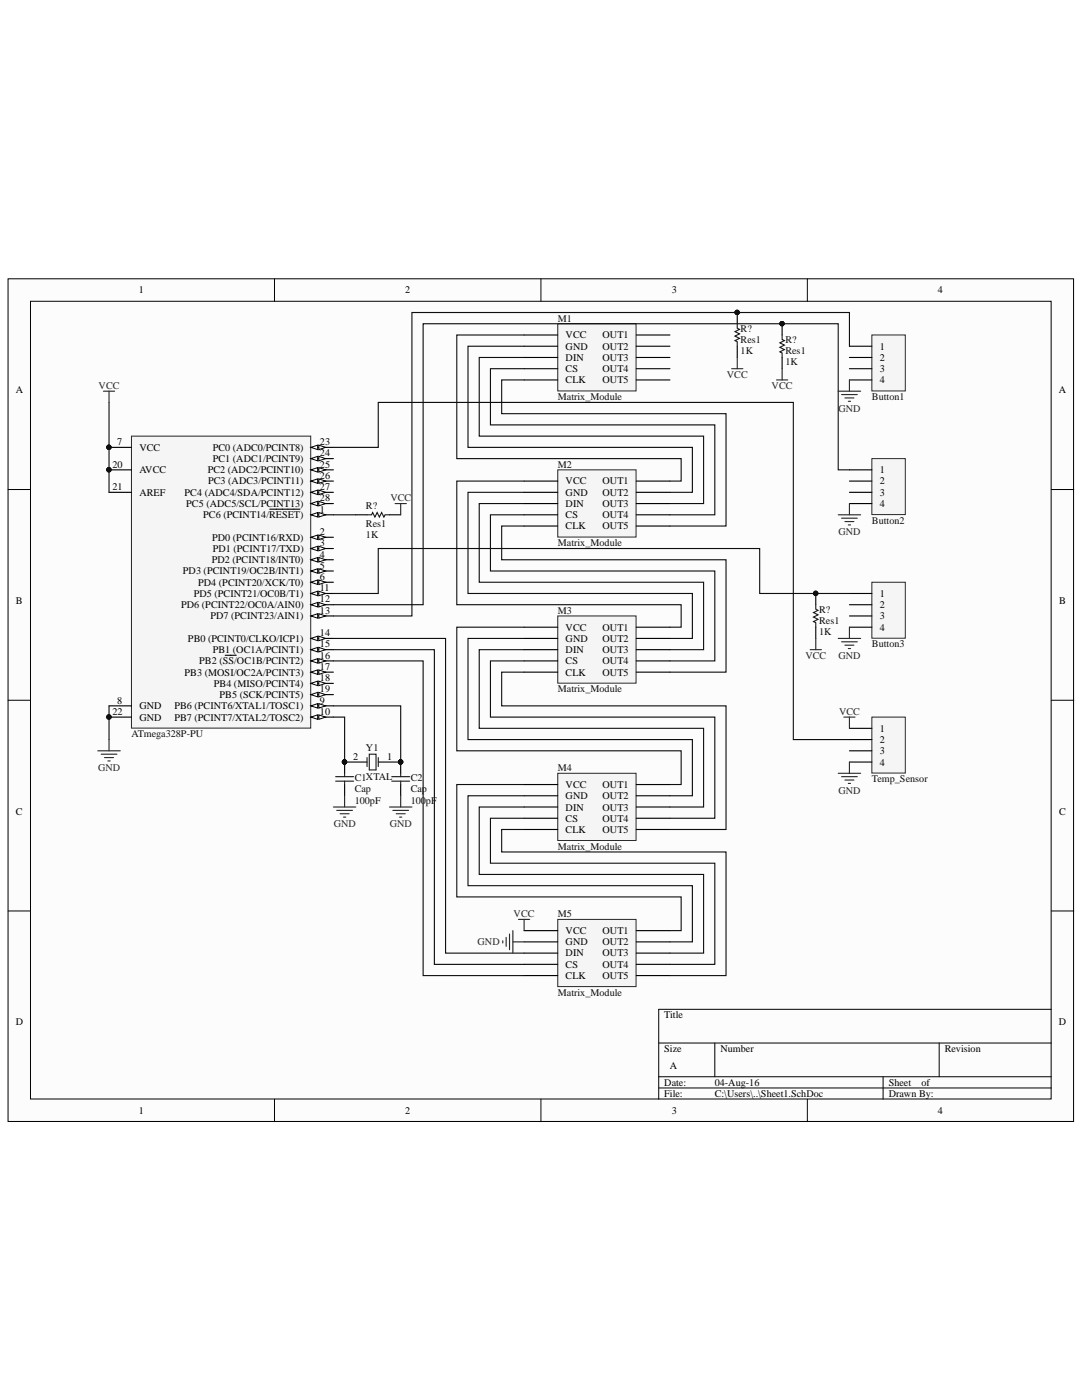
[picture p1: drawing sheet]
<svg xmlns="http://www.w3.org/2000/svg" width="216mm" height="279mm" viewBox="0 0 216 279" stroke-linecap="round" stroke-linejoin="round" font-family="sans-serif">
<g fill="#fcfcfc" stroke="#000" stroke-width=".2">
<path d="M1.6 55.6h212.6v168.2h-212.6z"/>
<path d="M6.1 60.1h203.6v159.2h-203.6z"/>
</g>
<g fill="none" stroke="#000" stroke-width=".2">
<path d="M54.8 55.6v4.5M107.9 55.6v4.5M161.1 55.6v4.5M1.6 97.7h4.5M209.8 97.7h4.5M1.6 139.7h4.5M209.8 139.7h4.5M1.6 181.8h4.5M209.8 181.8h4.5M54.8 219.4v4.5M107.9 219.4v4.5M131.4 208.2h78.4"/>
<path d="M131.4 214.9h78.4M131.4 217.1h78.4M142.6 208.2v6.7M161.1 219.4v4.5M176.2 214.9v4.5M187.4 208.2v6.7M209.8 201.4h-78.4v18"/>
</g>
<path d="M26.2 87h35.8v58.3h-35.8z" fill="#f5f5f5" stroke="#262626" stroke-width=".2"/>
<path d="M62 102.7h4.5" fill="none" stroke="#000" stroke-width=".22"/>
<g fill="#fcfcfc" stroke="#000" stroke-width=".2">
<path d="M62 102.7l1.4-.4v.9z"/>
<path d="M63.6 102.3l1.4 .4-1.4 .5z"/>
</g>
<path d="M53.8 101.6h6.1M62 107.2h4.5" fill="none" stroke="#000" stroke-width=".22"/>
<g fill="#fcfcfc" stroke="#000" stroke-width=".2">
<path d="M62 107.2l1.4-.4v.9z"/>
<path d="M63.6 106.8l1.4 .4-1.4 .5z"/>
</g>
<path d="M62 109.5h4.5" fill="none" stroke="#000" stroke-width=".22"/>
<g fill="#fcfcfc" stroke="#000" stroke-width=".2">
<path d="M62 109.5l1.4-.5v.9z"/>
<path d="M63.6 109l1.4 .5-1.4 .4z"/>
</g>
<path d="M62 111.7h4.5" fill="none" stroke="#000" stroke-width=".22"/>
<g fill="#fcfcfc" stroke="#000" stroke-width=".2">
<path d="M62 111.7l1.4-.4v.9z"/>
<path d="M63.6 111.3l1.4 .4-1.4 .5z"/>
</g>
<path d="M62 114h4.5" fill="none" stroke="#000" stroke-width=".22"/>
<g fill="#fcfcfc" stroke="#000" stroke-width=".2">
<path d="M62 114l1.4-.5v.9z"/>
<path d="M63.6 113.5l1.4 .5-1.4 .4z"/>
</g>
<path d="M62 116.2h4.5" fill="none" stroke="#000" stroke-width=".22"/>
<g fill="#fcfcfc" stroke="#000" stroke-width=".2">
<path d="M62 116.2l1.4-.4v.8z"/>
<path d="M63.6 115.8l1.4 .4-1.4 .4z"/>
</g>
<path d="M21.8 89.3h4.4M21.8 140.9h4.4M62 140.9h4.5" fill="none" stroke="#000" stroke-width=".22"/>
<circle cx="21.7" cy="89.3" r=".43" fill="#0e0e0e" stroke="#0e0e0e" stroke-width=".2"/>
<g fill="#fcfcfc" stroke="#000" stroke-width=".2">
<path d="M62 140.9l1.4-.5v.9z"/>
<path d="M63.6 140.4l1.4 .5-1.4 .4z"/>
</g>
<path d="M62 143.1h4.5" fill="none" stroke="#000" stroke-width=".22"/>
<g fill="#fcfcfc" stroke="#000" stroke-width=".2">
<path d="M62 143.1l1.4-.4v.9z"/>
<path d="M63.6 142.7l1.4 .4-1.4 .5z"/>
</g>
<path d="M62 118.4h4.5" fill="none" stroke="#000" stroke-width=".22"/>
<g fill="#fcfcfc" stroke="#000" stroke-width=".2">
<path d="M62 118.4l1.4-.4v.9z"/>
<path d="M63.6 118l1.4 .4-1.4 .5z"/>
</g>
<path d="M62 120.7h4.5" fill="none" stroke="#000" stroke-width=".22"/>
<g fill="#fcfcfc" stroke="#000" stroke-width=".2">
<path d="M62 120.7l1.4-.5v.9z"/>
<path d="M63.6 120.2l1.4 .5-1.4 .4z"/>
</g>
<path d="M62 122.9h4.5" fill="none" stroke="#000" stroke-width=".22"/>
<g fill="#fcfcfc" stroke="#000" stroke-width=".2">
<path d="M62 122.9l1.4-.4v.9z"/>
<path d="M63.6 122.5l1.4 .4-1.4 .5z"/>
</g>
<path d="M62 127.4h4.5" fill="none" stroke="#000" stroke-width=".22"/>
<g fill="#fcfcfc" stroke="#000" stroke-width=".2">
<path d="M62 127.4l1.4-.4v.9z"/>
<path d="M63.6 127l1.4 .4-1.4 .5z"/>
</g>
<path d="M62 129.7h4.5" fill="none" stroke="#000" stroke-width=".22"/>
<g fill="#fcfcfc" stroke="#000" stroke-width=".2">
<path d="M62 129.7l1.4-.5v.9z"/>
<path d="M63.6 129.2l1.4 .5-1.4 .4z"/>
</g>
<path d="M62 131.9h4.5" fill="none" stroke="#000" stroke-width=".22"/>
<g fill="#fcfcfc" stroke="#000" stroke-width=".2">
<path d="M62 131.9l1.4-.4v.8z"/>
<path d="M63.6 131.5l1.4 .4-1.4 .4z"/>
</g>
<path d="M44.9 130.8h2.2M62 134.1h4.5" fill="none" stroke="#000" stroke-width=".22"/>
<g fill="#fcfcfc" stroke="#000" stroke-width=".2">
<path d="M62 134.1l1.4-.4v.9z"/>
<path d="M63.6 133.7l1.4 .4-1.4 .5z"/>
</g>
<path d="M62 136.4h4.5" fill="none" stroke="#000" stroke-width=".22"/>
<g fill="#fcfcfc" stroke="#000" stroke-width=".2">
<path d="M62 136.4l1.4-.5v.9z"/>
<path d="M63.6 135.9l1.4 .5-1.4 .4z"/>
</g>
<path d="M62 138.6h4.5" fill="none" stroke="#000" stroke-width=".22"/>
<g fill="#fcfcfc" stroke="#000" stroke-width=".2">
<path d="M62 138.6l1.4-.4v.9z"/>
<path d="M63.6 138.2l1.4 .4-1.4 .5z"/>
</g>
<path d="M21.8 93.8h4.4M21.8 98.3h4.4M62 89.3h4.5M21.8 143.1h4.4" fill="none" stroke="#000" stroke-width=".22"/>
<g fill="#0e0e0e" stroke="#0e0e0e" stroke-width=".2">
<circle cx="21.7" cy="93.7" r=".43"/>
<circle cx="21.7" cy="143.1" r=".43"/>
</g>
<g fill="#fcfcfc" stroke="#000" stroke-width=".2">
<path d="M62 89.3l1.4-.5v.9z"/>
<path d="M63.6 88.8l1.4 .5-1.4 .4z"/>
</g>
<path d="M62 91.5h4.5" fill="none" stroke="#000" stroke-width=".22"/>
<g fill="#fcfcfc" stroke="#000" stroke-width=".2">
<path d="M62 91.5l1.4-.4v.9z"/>
<path d="M63.6 91.1l1.4 .4-1.4 .5z"/>
</g>
<path d="M62 93.8h4.5" fill="none" stroke="#000" stroke-width=".22"/>
<g fill="#fcfcfc" stroke="#000" stroke-width=".2">
<path d="M62 93.8l1.4-.5v.9z"/>
<path d="M63.6 93.3l1.4 .5-1.4 .4z"/>
</g>
<path d="M62 96h4.5" fill="none" stroke="#000" stroke-width=".22"/>
<g fill="#fcfcfc" stroke="#000" stroke-width=".2">
<path d="M62 96l1.4-.4v.9z"/>
<path d="M63.6 95.6l1.4 .4-1.4 .5z"/>
</g>
<path d="M62 98.3h4.5" fill="none" stroke="#000" stroke-width=".22"/>
<g fill="#fcfcfc" stroke="#000" stroke-width=".2">
<path d="M62 98.3l1.4-.5v.9z"/>
<path d="M63.6 97.8l1.4 .5-1.4 .4z"/>
</g>
<path d="M62 100.5h4.5" fill="none" stroke="#000" stroke-width=".22"/>
<g fill="#fcfcfc" stroke="#000" stroke-width=".2">
<path d="M62 100.5l1.4-.5v.9z"/>
<path d="M63.6 100l1.4 .5-1.4 .4z"/>
</g>
<g fill="#0e0e0e" stroke="#0e0e0e" stroke-width=".2">
<circle cx="21.7" cy="89.3" r=".43"/>
<circle cx="21.7" cy="93.7" r=".43"/>
<circle cx="21.7" cy="143.1" r=".43"/>
<circle cx="79.9" cy="152.1" r=".43"/>
<circle cx="68.7" cy="152.1" r=".43"/>
</g>
<path d="M21.8 80.3v18M21.8 140.9v6.7M66.5 140.9h13.5v11.2M66.5 143.1h2.3v9" fill="none" stroke="#0e0e0e" stroke-width=".22"/>
<g fill="none" stroke="#262626" stroke-width=".22">
<path d="M20.6 78.1h2.3M21.8 78.1v2.2M19.5 149.8h4.5M20.2 150.5h3.1M20.9 151.2h1.8M21.5 151.9h.5M21.8 147.6v2.2M68.8 158.8v2.3M80 158.8v2.3M66.5 161.1h4.5M67.2 161.7h3.1M67.9 162.4h1.8"/>
<path d="M68.5 163.1h.5M77.7 161.1h4.5M78.4 161.7h3.1M79.1 162.4h1.8M79.7 163.1h.5"/>
</g>
<path d="M68.8 156.6v2.2M73.2 152.1h-4.4v2.2M75.5 152.1h4.5v2.2M80 156.6v2.2" fill="none" stroke="#000" stroke-width=".22"/>
<path d="M67 155h3.6M67 155.9h3.6M68.8 154.3v.7M68.8 155.9v.7M73.2 151.2v1.8M73.7 150.5h1.3v3.2h-1.3zM75.5 151.2v1.8M78.2 155h3.5M78.2 155.9h3.5M80 154.3v.7M80 155.9v.7" fill="none" stroke="#1c1c1c" stroke-width=".22"/>
<path d="M111.3 64.6h15.6v13.4h-15.6z" fill="#f5f5f5" stroke="#262626" stroke-width=".2"/>
<path d="M104.6 66.9h6.7M104.6 69.1h6.7M104.6 71.3h6.7M104.6 73.6h6.7M104.6 75.8h6.7M127 66.9h6.7M127 69.1h6.7M127 71.3h6.7M127 73.6h6.7M127 75.8h6.7" fill="none" stroke="#000" stroke-width=".22"/>
<path d="M111.3 93.8h15.6v13.4h-15.6z" fill="#f5f5f5" stroke="#262626" stroke-width=".2"/>
<path d="M104.6 96h6.7M104.6 98.3h6.7M127 96h6.7M127 98.3h6.7M104.6 100.5h6.7M104.6 102.7h6.7M104.6 105h6.7M127 100.5h6.7M127 102.7h6.7M127 105h6.7" fill="none" stroke="#000" stroke-width=".22"/>
<path d="M111.3 154.3h15.6v13.4h-15.6z" fill="#f5f5f5" stroke="#262626" stroke-width=".2"/>
<path d="M104.6 156.6h6.7M104.6 158.8h6.7M127 156.6h6.7M127 158.8h6.7M104.6 161.1h6.7M104.6 163.3h6.7M104.6 165.5h6.7M127 161.1h6.7M127 163.3h6.7M127 165.5h6.7" fill="none" stroke="#000" stroke-width=".22"/>
<path d="M111.3 183.5h15.6v13.4h-15.6z" fill="#f5f5f5" stroke="#262626" stroke-width=".2"/>
<path d="M104.6 185.7h6.7M104.6 188h6.7M104.6 190.2h6.7M104.6 192.5h6.7M104.6 194.7h6.7M127 185.7h6.7M127 188h6.7M127 190.2h6.7M127 192.5h6.7M127 194.7h6.7" fill="none" stroke="#000" stroke-width=".22"/>
<path d="M111.3 122.9h15.6v13.4h-15.6z" fill="#f5f5f5" stroke="#262626" stroke-width=".2"/>
<path d="M71 102.7h2.2M77.7 102.7h2.3M104.6 125.2h6.7M104.6 127.4h6.7M104.6 129.7h6.7M104.6 131.9h6.7M104.6 134.1h6.7M127 125.2h6.7M127 127.4h6.7M127 129.7h6.7M127 131.9h6.7M127 134.1h6.7" fill="none" stroke="#000" stroke-width=".22"/>
<g fill="none" stroke="#0e0e0e" stroke-width=".22">
<path d="M104.6 66.9h-13.5v24.6h44.8v4.5h-2.2M104.6 69.1h-11.2v20.2h44.8v9h-4.5M104.6 71.3h-9v15.7h44.8v13.5h-6.7M104.6 73.6h-6.7v11.2h44.7v17.9h-8.9M104.6 75.8h-4.5v6.8h44.8v22.4h-11.2M104.6 96h-13.5v24.7h44.8v4.5h-2.2M104.6 98.3h-11.2v20.1h44.8v9h-4.5M66.5 102.7h4.5M104.6 100.5h-9v15.7h44.8v13.5h-6.7M104.6 102.7h-6.7v11.3h44.7v17.9h-8.9M104.6 105h-4.5v6.7h44.8v22.4h-11.2M104.6 125.2h-13.5v24.6h44.8v6.8h-2.2"/>
<path d="M104.6 127.4h-11.2v20.2h44.8v11.2h-4.5M104.6 129.7h-9v15.7h44.8v15.7h-6.7M104.6 131.9h-6.7v11.2h44.7v20.2h-8.9M104.6 134.1h-4.5v6.8h44.8v24.6h-11.2M104.6 158.8h-11.2v18h44.8v11.2h-4.5M104.6 156.6h-13.5v22.4h44.8v6.7h-2.2M104.6 161.1h-9v13.4h44.8v15.7h-6.7M104.6 163.3h-6.7v9h44.7v20.2h-8.9M104.6 165.5h-4.5v4.5h44.8v24.7h-11.2"/>
</g>
<path d="M73.2 102.7h.9l.3-.4 .4 .9 .5-.9 .4 .9 .4-.9 .5 .9 .2-.5h.9" fill="none" stroke="#1c1c1c" stroke-width=".22"/>
<path d="M78.8 100.5h2.3M80 100.5v2.2" fill="none" stroke="#262626" stroke-width=".22"/>
<path d="M174 66.9h6.6v11.1h-6.6z" fill="#f5f5f5" stroke="#262626" stroke-width=".2"/>
<path d="M169.5 69.1h4.5M169.5 71.3h4.5M169.5 73.6h4.5M169.5 75.8h4.5" fill="none" stroke="#000" stroke-width=".22"/>
<path d="M174 91.5h6.6v11.2h-6.6z" fill="#f5f5f5" stroke="#262626" stroke-width=".2"/>
<path d="M169.5 93.8h4.5M169.5 96h4.5M169.5 98.3h4.5M169.5 100.5h4.5" fill="none" stroke="#000" stroke-width=".22"/>
<path d="M174 116.2h6.6v11.2h-6.6z" fill="#f5f5f5" stroke="#262626" stroke-width=".2"/>
<path d="M169.5 118.4h4.5M169.5 120.7h4.5M169.5 122.9h4.5M169.5 125.2h4.5" fill="none" stroke="#000" stroke-width=".22"/>
<path d="M174 143.1h6.6v11.2h-6.6z" fill="#f5f5f5" stroke="#262626" stroke-width=".2"/>
<path d="M147.1 62.4v2.2M147.1 69.1v2.2M156.1 64.6v2.3M156.1 71.3v2.3M162.8 118.4v2.3M162.8 125.2v2.2M169.5 145.4h4.5M169.5 147.6h4.5M169.5 149.8h4.5M169.5 152.1h4.5" fill="none" stroke="#000" stroke-width=".22"/>
<path d="M169.5 69.1v-6.7h-87.3v60.5h-15.7M66.5 89.3h9v-9h82.8v67.3h11.2M169.5 93.8h-2.2v-29.2h-82.9v56.1h-17.9M66.5 118.4h9v-8.9h76.1v8.9h17.9M66.5 127.4h22.4v62.8h15.7M66.5 129.7h20.2v62.8h17.9M66.5 131.9h17.9v62.8h20.2" fill="none" stroke="#0e0e0e" stroke-width=".22"/>
<g fill="#0e0e0e" stroke="#0e0e0e" stroke-width=".2">
<circle cx="147.1" cy="62.3" r=".43"/>
<circle cx="156" cy="64.6" r=".43"/>
<circle cx="162.8" cy="118.4" r=".43"/>
</g>
<path d="M147.1 64.6v.9l.5 .2-.9 .5 .9 .4-.9 .5 .9 .4-.9 .5 .4 .2v.9M156.1 66.9v.9l.4 .2-.9 .4 .9 .5-.9 .4 .9 .5-.9 .4 .5 .2v.9M162.8 120.7v.9l.4 .2-.9 .5 .9 .4-.9 .5 .9 .4-.9 .4 .5 .3v.9" fill="none" stroke="#1c1c1c" stroke-width=".22"/>
<g fill="none" stroke="#262626" stroke-width=".22">
<path d="M146 73.6h2.2M147.1 71.3v2.3M154.9 75.8h2.3M156.1 73.6v2.2M167.3 78.1h4.4M167.9 78.7h3.2M168.6 79.4h1.8M169.5 75.8v2.3M169.3 80.1h.4M167.3 102.7h4.4M167.9 103.4h3.2M168.6 104.1h1.8"/>
<path d="M169.3 104.8h.4M169.5 100.5v2.2M161.7 129.7h2.2M162.8 127.4v2.3M167.3 127.4h4.4M167.9 128.1h3.2M168.6 128.8h1.8M169.3 129.4h.4M169.5 125.2v2.2M167.3 154.3h4.4M167.9 155h3.2M168.4 143.1h2.2"/>
<path d="M168.6 155.7h1.8M169.3 156.3h.4M169.5 143.1v2.3M169.5 152.1v2.2M100.3 187.7v.5M101 187.1v1.8M101.7 186.4v3.1M102.3 185.7v4.5M102.3 188h2.3M103.5 183.5h2.2M104.6 183.5v2.2"/>
</g>
<g font-size="2">
<text x="27.7" y="58.5">1</text>
<text x="80.9" y="58.5">2</text>
<text x="134" y="58.5">3</text>
<text x="187.2" y="58.5">4</text>
<text x="112.9" y="67.5">VCC</text>
<text x="112.9" y="69.8">GND</text>
<text x="120.2" y="67.5">OUT1</text>
<text x="120.2" y="69.8">OUT2</text>
<text x="175.6" y="69.8">1</text>
<text x="112.9" y="72">DIN</text>
<text x="112.9" y="74.3">CS</text>
<text x="112.9" y="76.5">CLK</text>
<text x="120.2" y="72">OUT3</text>
<text x="120.2" y="74.3">OUT4</text>
<text x="120.2" y="76.5">OUT5</text>
<text x="175.6" y="72">2</text>
<text x="175.6" y="74.3">3</text>
<text x="175.6" y="76.5">4</text>
<text x="3.1" y="78.5">A</text>
<text x="211.3" y="78.5">A</text>
<text x="23.4" y="88.9">7</text>
<text x="27.8" y="90">VCC</text>
<text x="42.5" y="90">PC0 (ADC0/PCINT8)</text>
<text x="63.8" y="88.9">23</text>
<text x="22.4" y="93.3">20</text>
<text x="27.8" y="94.4">AVCC</text>
<text x="41.4" y="94.4">PC2 (ADC2/PCINT10)</text>
<text x="42.5" y="92.2">PC1 (ADC1/PCINT9)</text>
<text x="63.8" y="91.1">24</text>
<text x="63.8" y="93.3">25</text>
<text x="63.8" y="95.6">26</text>
<text x="175.6" y="94.4">1</text>
<text x="22.4" y="97.8">21</text>
<text x="27.8" y="98.9">AREF</text>
<text x="36.8" y="98.9">PC4 (ADC4/SDA/PCINT12)</text>
<text x="37.2" y="101.2">PC5 (ADC5/SCL/PCINT13)</text>
<text x="41.5" y="96.7">PC3 (ADC3/PCINT11)</text>
<text x="63.8" y="97.8">27</text>
<text x="63.8" y="100.1">28</text>
<text x="112.9" y="96.7">VCC</text>
<text x="112.9" y="98.9">GND</text>
<text x="112.9" y="101.2">DIN</text>
<text x="120.2" y="96.7">OUT1</text>
<text x="120.2" y="98.9">OUT2</text>
<text x="120.2" y="101.2">OUT3</text>
<text x="175.6" y="96.7">2</text>
<text x="175.6" y="98.9">3</text>
<text x="175.6" y="101.2">4</text>
<text x="40.6" y="103.4">PC6 (PCINT14/RESET)</text>
<text x="42.3" y="107.9">PD0 (PCINT16/RXD)</text>
<text x="63.8" y="102.3">1</text>
<text x="63.8" y="106.8">2</text>
<text x="112.9" y="103.4">CS</text>
<text x="112.9" y="105.7">CLK</text>
<text x="120.2" y="103.4">OUT4</text>
<text x="120.2" y="105.7">OUT5</text>
<text x="42.2" y="112.4">PD2 (PCINT18/INT0)</text>
<text x="42.5" y="110.2">PD1 (PCINT17/TXD)</text>
<text x="63.8" y="109.1">3</text>
<text x="63.8" y="111.3">4</text>
<text x="63.8" y="113.5">5</text>
<text x="36.5" y="114.6">PD3 (PCINT19/OC2B/INT1)</text>
<text x="38.7" y="119.1">PD5 (PCINT21/OC0B/T1)</text>
<text x="39.5" y="116.9">PD4 (PCINT20/XCK/T0)</text>
<text x="63.8" y="115.8">6</text>
<text x="63.8" y="118">11</text>
<text x="175.6" y="119.1">1</text>
<text x="3.2" y="120.5">B</text>
<text x="36.2" y="121.4">PD6 (PCINT22/OC0A/AIN0)</text>
<text x="42" y="123.6">PD7 (PCINT23/AIN1)</text>
<text x="63.8" y="120.2">12</text>
<text x="63.8" y="122.5">13</text>
<text x="112.9" y="125.9">VCC</text>
<text x="120.2" y="125.9">OUT1</text>
<text x="175.6" y="121.4">2</text>
<text x="175.6" y="123.6">3</text>
<text x="175.6" y="125.9">4</text>
<text x="211.4" y="120.5">B</text>
<text x="37.5" y="128.1">PB0 (PCINT0/CLKO/ICP1)</text>
<text x="42.5" y="130.3">PB1 (OC1A/PCINT1)</text>
<text x="63.8" y="127">14</text>
<text x="63.8" y="129.2">15</text>
<text x="63.8" y="131.4">16</text>
<text x="112.9" y="128.1">GND</text>
<text x="112.9" y="130.3">DIN</text>
<text x="120.2" y="128.1">OUT2</text>
<text x="120.2" y="130.3">OUT3</text>
<text x="36.8" y="134.8">PB3 (MOSI/OC2A/PCINT3)</text>
<text x="39.8" y="132.6">PB2 (SS/OC1B/PCINT2)</text>
<text x="42.7" y="137.1">PB4 (MISO/PCINT4)</text>
<text x="63.8" y="133.7">17</text>
<text x="63.8" y="135.9">18</text>
<text x="112.9" y="132.6">CS</text>
<text x="112.9" y="134.8">CLK</text>
<text x="120.2" y="132.6">OUT4</text>
<text x="120.2" y="134.8">OUT5</text>
<text x="22.4" y="142.7">22</text>
<text x="23.4" y="140.4">8</text>
<text x="27.8" y="141.6">GND</text>
<text x="27.8" y="143.8">GND</text>
<text x="34.8" y="141.6">PB6 (PCINT6/XTAL1/TOSC1)</text>
<text x="34.8" y="143.8">PB7 (PCINT7/XTAL2/TOSC2)</text>
<text x="43.8" y="139.3">PB5 (SCK/PCINT5)</text>
<text x="63.8" y="140.4">9</text>
<text x="63.8" y="142.7">10</text>
<text x="63.8" y="138.2">19</text>
<text x="175.6" y="146">1</text>
<text x="175.6" y="148.3">2</text>
<text x="70.4" y="151.6">2</text>
<text x="77.3" y="151.6">1</text>
<text x="175.6" y="150.5">3</text>
<text x="175.6" y="152.8">4</text>
<text x="112.9" y="157.3">VCC</text>
<text x="112.9" y="159.5">GND</text>
<text x="112.9" y="161.8">DIN</text>
<text x="120.2" y="157.3">OUT1</text>
<text x="120.2" y="159.5">OUT2</text>
<text x="120.2" y="161.8">OUT3</text>
<text x="3.2" y="162.6">C</text>
<text x="112.9" y="164">CS</text>
<text x="112.9" y="166.2">CLK</text>
<text x="120.2" y="164">OUT4</text>
<text x="120.2" y="166.2">OUT5</text>
<text x="211.4" y="162.6">C</text>
<text x="112.9" y="186.4">VCC</text>
<text x="112.9" y="188.6">GND</text>
<text x="112.9" y="190.9">DIN</text>
<text x="120.2" y="186.4">OUT1</text>
<text x="120.2" y="188.6">OUT2</text>
<text x="120.2" y="190.9">OUT3</text>
<text x="112.9" y="193.1">CS</text>
<text x="112.9" y="195.4">CLK</text>
<text x="120.2" y="193.1">OUT4</text>
<text x="120.2" y="195.4">OUT5</text>
<text x="132.5" y="203.2">Title</text>
<text x="3.1" y="204.6">D</text>
<text x="132.5" y="210">Size</text>
<text x="143.8" y="210">Number</text>
<text x="188.5" y="210">Revision</text>
<text x="211.3" y="204.6">D</text>
<text x="133.7" y="213.3">A</text>
<text x="132.5" y="216.7">Date:</text>
<text x="132.5" y="218.9">File:</text>
<text x="142.6" y="216.7">04-Aug-16</text>
<text x="142.6" y="218.9">C:\Users\..\Sheet1.SchDoc</text>
<text x="177.3" y="216.7">Sheet</text>
<text x="177.3" y="218.9">Drawn By:</text>
<text x="183.9" y="216.7">of</text>
<text x="27.7" y="222.3">1</text>
<text x="80.9" y="222.3">2</text>
<text x="134" y="222.3">3</text>
<text x="187.2" y="222.3">4</text>
</g>
<g font-size="2" fill="#0e0e0e">
<text x="111.3" y="64.2">M1</text>
<text x="147.8" y="70.7">1K</text>
<text x="147.8" y="66.2">R?</text>
<text x="147.8" y="68.5">Res1</text>
<text x="156.7" y="68.5">R?</text>
<text x="156.7" y="70.7">Res1</text>
<text x="156.7" y="72.9">1K</text>
<text x="111.3" y="79.9">Matrix_Module</text>
<text x="174" y="79.9">Button1</text>
<text x="111.3" y="93.3">M2</text>
<text x="73" y="101.6">R?</text>
<text x="73" y="107.4">1K</text>
<text x="73" y="105.2">Res1</text>
<text x="174" y="104.6">Button2</text>
<text x="111.3" y="109.1">Matrix_Module</text>
<text x="111.3" y="122.5">M3</text>
<text x="163.4" y="122.3">R?</text>
<text x="163.4" y="124.5">Res1</text>
<text x="163.4" y="126.7">1K</text>
<text x="174" y="129.2">Button3</text>
<text x="111.3" y="138.2">Matrix_Module</text>
<text x="26.2" y="147.2">ATmega328P-PU</text>
<text x="73" y="149.9">Y1</text>
<text x="70.8" y="155.9">C1XTAL</text>
<text x="82" y="155.9">C2</text>
<text x="111.3" y="153.9">M4</text>
<text x="70.8" y="160.4">100pF</text>
<text x="70.8" y="158.2">Cap</text>
<text x="82" y="160.4">100pF</text>
<text x="82" y="158.2">Cap</text>
<text x="174" y="156.1">Temp_Sensor</text>
<text x="111.3" y="169.6">Matrix_Module</text>
<text x="111.3" y="183">M5</text>
<text x="111.3" y="198.8">Matrix_Module</text>
</g>
<g font-size="2" fill="#262626">
<text x="19.7" y="77.6">VCC</text>
<text x="145" y="75.4">VCC</text>
<text x="154" y="77.6">VCC</text>
<text x="167.3" y="82.1">GND</text>
<text x="77.9" y="100.1">VCC</text>
<text x="167.3" y="106.8">GND</text>
<text x="160.7" y="131.4">VCC</text>
<text x="167.3" y="131.4">GND</text>
<text x="167.4" y="142.7">VCC</text>
<text x="19.6" y="153.9">GND</text>
<text x="167.3" y="158.4">GND</text>
<text x="66.6" y="165.1">GND</text>
<text x="77.8" y="165.1">GND</text>
<text x="102.5" y="183">VCC</text>
<text x="95.3" y="188.6">GND</text>
</g>
</svg>
